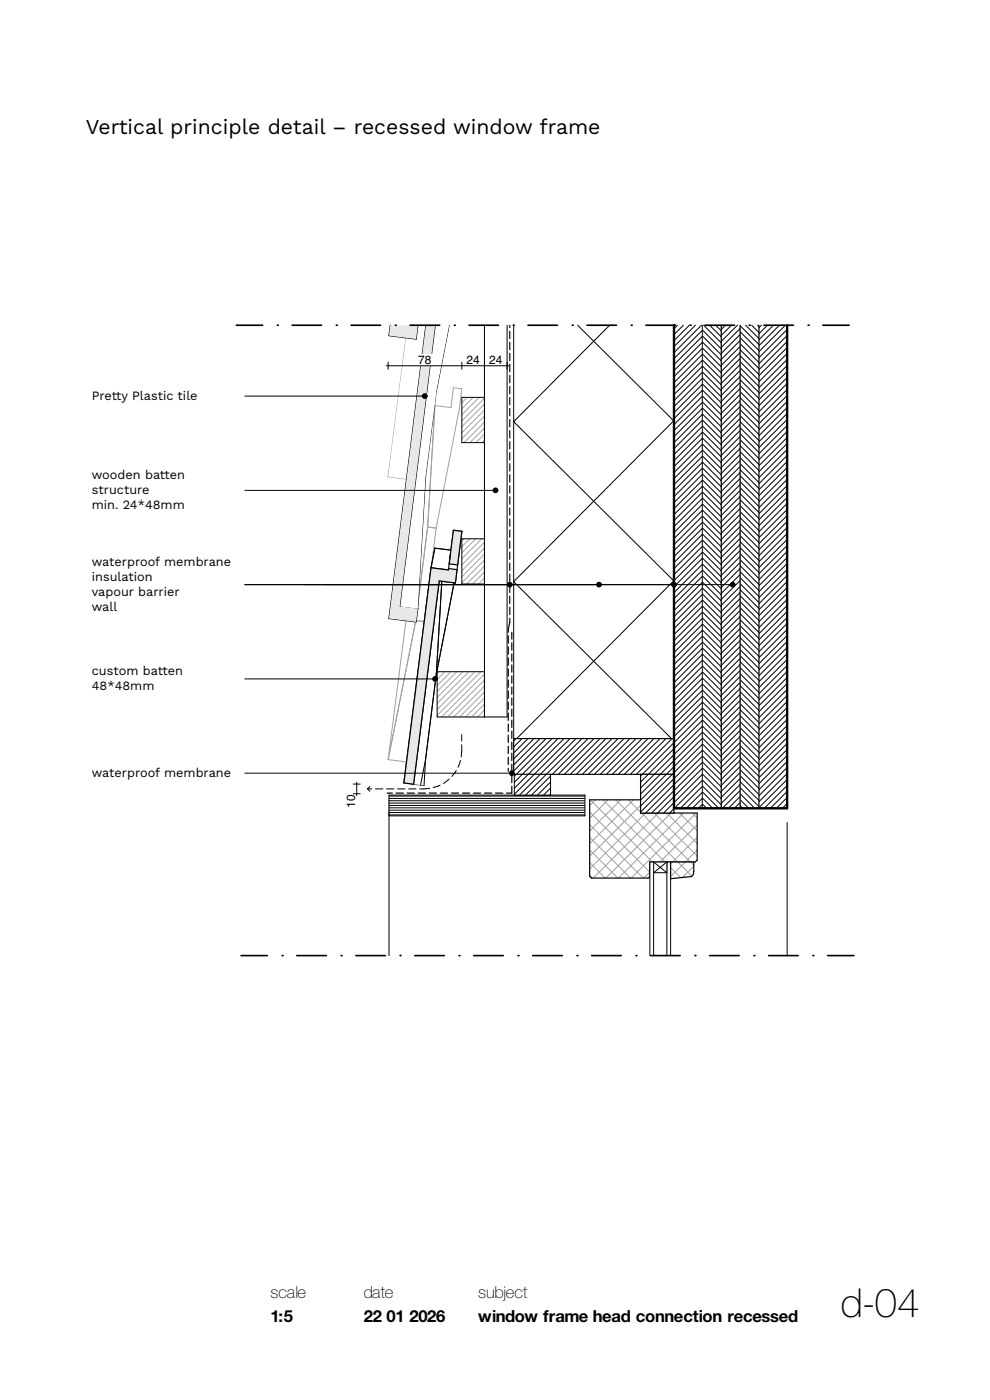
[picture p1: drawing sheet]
<svg xmlns="http://www.w3.org/2000/svg" width="210mm" height="297mm" viewBox="0 0 210 297" stroke-linecap="round" stroke-linejoin="round" font-family="sans-serif">
<g fill="none" stroke="#000" stroke-width=".21">
<path d="M109.5 156.7l-.5 .5M110.7 156.7l-1.7 1.8M112 156.7l-3 3M113.3 156.7l-4.3 4.3M114.6 156.7l-5.6 5.6M115.8 156.7l-6.8 6.8M117.1 156.7l-7.6 7.6M118.4 156.7l-7.6 7.6M119.7 156.7l-7.6 7.6M120.9 156.7l-7.6 7.6M122.2 156.7l-7.6 7.6M123.5 156.7l-7.6 7.6"/>
<path d="M124.7 156.7l-7.6 7.6M126 156.7l-7.6 7.6M127.3 156.7l-7.6 7.6M128.6 156.7l-7.6 7.6M129.8 156.7l-7.6 7.6M131.1 156.7l-7.6 7.6M132.4 156.7l-7.6 7.6M133.7 156.7l-7.6 7.6M134.9 156.7l-7.6 7.6M136.2 156.7l-7.6 7.6M137.5 156.7l-7.6 7.6M138.7 156.7l-7.6 7.6"/>
<path d="M140 156.7l-7.6 7.6M141.3 156.7l-7.6 7.6M142.6 156.7l-7.6 7.6M143 158.8l-5.5 5.5M143 157.6l-6.8 6.7M143 163.9l-.4 .4M143 162.6l-1.7 1.7M143 161.4l-2.9 2.9M143 160.1l-4.2 4.2"/>
</g>
<path d="M109 156.7h34v7.6h-34z" fill="none" stroke="#000" stroke-width=".25"/>
<path d="M125.1 169.7h10.8v2.8h12v10l-.4 .4h-9.6v3.2l-.4 .2h-12l-.4-.4z" fill-rule="evenodd" fill="#fff"/>
<g fill="none" stroke="#99a3a6" stroke-width=".21">
<path d="M125.1 172.2l12.8 12.8-1.3 1.3M125.1 174.9l11.3 11.4M125.1 177.6l8.6 8.7M125.2 169.7l13.2 13.2M126.3 169.7l-1.2 1.2M127.9 169.7l13.2 13.2M129 169.7l-3.9 3.9M130.6 169.7l13.2 13.2M131.7 169.7l-6.6 6.6M133.3 169.7l2.6 2.6M134.4 169.7l-9.3 9.3M135.9 170.9l-10.8 10.8"/>
<path d="M136.1 172.5l10.4 10.4M136.9 172.5l-11.8 11.8M138.8 172.5l9.1 9.1M139.6 172.5l-13.8 13.8M141.4 172.5l6.5 6.4M142.3 172.5l-13.8 13.8M144.1 172.5l3.8 3.7M145 172.5l-13.8 13.8M146.8 172.5l1.1 1M147.7 172.5l-13.8 13.8M147.9 177.7l-5.2 5.2M147.9 175l-7.9 7.9"/>
<path d="M125.1 180.3l6 6M125.1 183l3.3 3.3M125.1 185.7l.6 .6M147.9 180.4l-2.5 2.5"/>
</g>
<path d="M125.1 169.7h10.8v2.8h12v10l-.4 .4h-9.6v3.2l-.4 .2h-12l-.4-.4z" fill="none" stroke="#000" stroke-width=".25"/>
<path d="M141.5 182.9h.8v19.8h-.8z" fill-rule="evenodd" fill="#fff"/>
<path d="M141.5 202.7v-19.8h.8v19.8" fill="none" stroke="#000" stroke-width=".21"/>
<path d="M137.9 182.9h.8v19.8h-.8z" fill-rule="evenodd" fill="#fff"/>
<path d="M137.9 202.7v-19.8h.8v19.8" fill="none" stroke="#000" stroke-width=".21"/>
<path d="M138.7 182.9h2.8v2.2h-2.8z" fill-rule="evenodd" fill="#fff"/>
<path d="M138.7 182.9h2.8v2.2h-2.8z" fill="none" stroke="#000" stroke-width=".21"/>
<path d="M142.3 182.9h4.9l-.1 2.5-.4 .5-4.4 .5z" fill-rule="evenodd" fill="#fff"/>
<path d="M142.3 184l2.1 2.2M142.7 182.9l-.4 .4M143.8 182.9l3 3M145.4 182.9l-3.1 3.1M146.5 182.9l.7 .7M147.2 183.8l-2.4 2.4" fill="none" stroke="#99a3a6" stroke-width=".21"/>
<path d="M142.3 182.9h4.9l-.1 2.5-.4 .5-4.4 .5z" fill="none" stroke="#000" stroke-width=".25"/>
<path d="M135.9 164.3h7.1v8.2h-7.1z" fill-rule="evenodd" fill="#fff"/>
<path d="M136.2 164.3l-.3 .3M137.5 164.3l-1.6 1.6M138.8 164.3l-2.9 2.9M140.1 164.3l-4.2 4.2M141.3 164.3l-5.4 5.4M142.6 164.3l-6.7 6.7M143 171.6l-1 .9M143 170.3l-2.2 2.2M143 169l-3.5 3.5M143 167.7l-4.8 4.8M143 166.5l-6.1 6M143 165.2l-7.1 7.1" fill="none" stroke="#000" stroke-width=".21"/>
<path d="M135.9 164.3h7.1v8.2h-7.1z" fill="none" stroke="#000" stroke-width=".25"/>
<path d="M82.5 168.7h41.6v4.4h-41.6z" fill-rule="evenodd" fill="#fff"/>
<path d="M82.5 172.9h41.6M82.5 172.4h41.6M82.5 171.9h41.6M82.5 171.4h41.6M82.5 170.9h41.6M82.5 170.4h41.6M82.5 169.9h41.6M82.5 169.4h41.6M82.5 168.9h41.6M82.5 168.7h41.6v4.4h-41.6z" fill="none" stroke="#000" stroke-width=".21"/>
<path d="M98 84.3h4.8v9.6h-4.8z" fill-rule="evenodd" fill="#fff"/>
<path d="M99.1 84.3l-1.1 1.2M100.4 84.3l-2.4 2.4M101.7 84.3l-3.7 3.7M102.8 93.4l-.6 .5M102.8 92.1l-1.8 1.8M102.8 90.8l-3.1 3.1M102.8 89.6l-4.4 4.3M102.8 88.3l-4.8 4.8M102.8 87l-4.8 4.8M102.8 85.7l-4.8 4.8M102.8 84.5l-4.8 4.8" fill="none" stroke="#99a3a6" stroke-width=".21"/>
<path d="M98 84.3h4.8v9.6h-4.8z" fill="none" stroke="#000" stroke-width=".21"/>
<path d="M98 114.3h4.8v9.6h-4.8z" fill-rule="evenodd" fill="#fff"/>
<path d="M98.4 114.3l-.4 .4M99.7 114.3l-1.7 1.7M100.9 114.3l-2.9 3M102.2 114.3l-4.2 4.2M102.8 118.8l-4.8 4.8M102.8 117.6l-4.8 4.8M102.8 116.3l-4.8 4.8M102.8 115l-4.8 4.8M102.8 122.7l-1.3 1.2M102.8 121.4l-2.6 2.5M102.8 120.1l-3.8 3.8" fill="none" stroke="#99a3a6" stroke-width=".21"/>
<path d="M98 114.3h4.8v9.6h-4.8z" fill="none" stroke="#000" stroke-width=".21"/>
<path d="M92.7 142.5h10.1v9.6h-10.1z" fill-rule="evenodd" fill="#fff"/>
<g fill="none" stroke="#99a3a6" stroke-width=".21">
<path d="M93.1 142.5l-.4 .4M94.4 142.5l-1.7 1.6M95.6 142.5l-2.9 2.9M96.9 142.5l-4.2 4.2M98.2 142.5l-5.5 5.5M99.5 142.5l-6.8 6.7M100.7 142.5l-8 8M102 142.5l-9.3 9.3M102.8 151.9l-.2 .2M102.8 150.7l-1.5 1.4M102.8 149.4l-2.7 2.7M102.8 148.1l-4 4"/>
<path d="M102.8 146.8l-5.3 5.3M102.8 145.6l-6.6 6.5M102.8 144.3l-7.8 7.8M102.8 143l-9.1 9.1"/>
</g>
<path d="M92.7 142.5h10.1v9.6h-10.1z" fill="none" stroke="#000" stroke-width=".21"/>
<path d="M109.1 164.3h7.7v4.4h-7.7z" fill-rule="evenodd" fill="#fff"/>
<path d="M109.1 164.3h7.7v4.4h-7.7zM109.5 164.3l-.4 .4M110.8 164.3l-1.7 1.7M112.1 164.3l-3 2.9M113.3 164.3l-4.2 4.2M114.6 164.3l-4.4 4.4M115.9 164.3l-4.4 4.4M116.8 168.5l-.2 .2M116.8 167.2l-1.5 1.5M116.8 165.9l-2.8 2.8M116.8 164.6l-4.1 4.1" fill="none" stroke="#000" stroke-width=".21"/>
<path d="M102.8 69h4.8v83.1h-4.8z" fill-rule="evenodd" fill="#fff"/>
<path d="M102.8 69v83.1h4.8v-83.1" fill="none" stroke="#000" stroke-width=".21"/>
<path d="M161 69h6v102.5h-6z" fill-rule="evenodd" fill="#fff"/>
<g fill="none" stroke="#000" stroke-width=".21">
<path d="M161 69v102.5h6v-102.5M161.5 69l-.5 .5M162.8 69l-1.8 1.8M164.1 69l-3.1 3.1M165.3 69l-4.3 4.4M166.6 69l-5.6 5.6M167 78.8l-6 6M167 77.5l-6 6M167 76.3l-6 6M167 75l-6 6M167 73.7l-6 6M167 72.5l-6 6"/>
<path d="M167 71.2l-6 6M167 69.9l-6 6M167 99.2l-6 6M167 97.9l-6 6M167 96.6l-6 6M167 95.4l-6 6M167 94.1l-6 6M167 92.8l-6 6M167 91.5l-6 6M167 90.3l-6 6M167 89l-6 6M167 87.7l-6 6"/>
<path d="M167 86.5l-6 6M167 85.2l-6 6M167 83.9l-6 6M167 82.6l-6 6M167 81.4l-6 6M167 80.1l-6 6M167 119.5l-6 6M167 118.3l-6 6M167 117l-6 6M167 115.7l-6 6M167 114.5l-6 6M167 113.2l-6 6"/>
<path d="M167 111.9l-6 6M167 110.6l-6 6M167 109.4l-6 6M167 108.1l-6 6M167 106.8l-6 6M167 105.5l-6 6M167 104.3l-6 6M167 103l-6 6M167 101.7l-6 6M167 100.5l-6 6M167 139.9l-6 6M167 138.6l-6 6"/>
<path d="M167 137.4l-6 6M167 136.1l-6 6M167 134.8l-6 6M167 133.6l-6 6M167 132.3l-6 6M167 131l-6 6M167 129.7l-6 6M167 128.5l-6 6M167 127.2l-6 6M167 125.9l-6 6M167 124.6l-6 6M167 123.4l-6 6"/>
<path d="M167 122.1l-6 6M167 120.8l-6 6M167 159l-6 6M167 157.7l-6 6M167 156.5l-6 6M167 155.2l-6 6M167 153.9l-6 6M167 152.6l-6 6M167 151.4l-6 6M167 150.1l-6 6M167 148.8l-6 6M167 147.6l-6 6"/>
<path d="M167 146.3l-6 6M167 145l-6 6M167 143.7l-6 6M167 142.5l-6 6M167 141.2l-6 6M167 170.5l-1 1M167 169.2l-2.3 2.3M167 167.9l-3.6 3.6M167 166.6l-4.9 4.9M167 165.4l-6 6M167 164.1l-6 6M167 162.8l-6 6"/>
<path d="M167 161.6l-6 6M167 160.3l-6 6"/>
</g>
<path d="M157 69h4v102.5h-4z" fill-rule="evenodd" fill="#fff"/>
<g fill="none" stroke="#000" stroke-width=".21">
<path d="M157 79.2l4 4M157 78l4 4M157 76.7l4 4M157 75.4l4 4M157 74.2l4 4M157 72.9l4 4M157 71.6l4 4M157 70.3l4 4M157 69.1l4 4M157 69v102.5h4v-102.5M158.2 69l2.8 2.8M159.4 69l1.6 1.5"/>
<path d="M160.7 69l.3 .2M157 99.6l4 4M157 98.3l4 4M157 97.1l4 4M157 95.8l4 4M157 94.5l4 4M157 93.3l4 4M157 92l4 4M157 90.7l4 4M157 89.4l4 4M157 88.2l4 4M157 86.9l4 4"/>
<path d="M157 85.6l4 4M157 84.3l4 4M157 83.1l4 4M157 81.8l4 4M157 80.5l4 4M157 120l4 4M157 118.7l4 4M157 117.4l4 4M157 116.2l4 4M157 114.9l4 4M157 113.6l4 4M157 112.3l4 4"/>
<path d="M157 111.1l4 4M157 109.8l4 4M157 108.5l4 4M157 107.3l4 4M157 106l4 4M157 104.7l4 4M157 103.4l4 4M157 102.2l4 4M157 100.9l4 4M157 139.1l4 4M157 137.8l4 4M157 136.5l4 4"/>
<path d="M157 135.3l4 4M157 134l4 4M157 132.7l4 4M157 131.4l4 4M157 130.2l4 4M157 128.9l4 4M157 127.6l4 4M157 126.3l4 4M157 125.1l4 4M157 123.8l4 4M157 122.5l4 4M157 121.3l4 4"/>
<path d="M157 159.4l4 4M157 158.2l4 4M157 156.9l4 4M157 155.6l4 4M157 154.3l4 4M157 153.1l4 4M157 151.8l4 4M157 150.5l4 4M157 149.3l4 4M157 148l4 4M157 146.7l4 4M157 145.4l4 4"/>
<path d="M157 144.2l4 4M157 142.9l4 4M157 141.6l4 4M157 140.3l4 4M157 170.9l.6 .6M157 169.6l1.8 1.9M157 168.3l3.1 3.2M157 167.1l4 4M157 165.8l4 4M157 164.5l4 4M157 163.3l4 4M157 162l4 4"/>
<path d="M157 160.7l4 4"/>
</g>
<path d="M153 69h4v102.5h-4z" fill-rule="evenodd" fill="#fff"/>
<g fill="none" stroke="#000" stroke-width=".21">
<path d="M153 69v102.5h4v-102.5M153.9 69l-.9 .9M155.2 69l-2.2 2.2M156.4 69l-3.4 3.5M157 79.9l-4 4M157 78.6l-4 4M157 77.4l-4 4M157 76.1l-4 4M157 74.8l-4 4M157 73.5l-4 4M157 72.3l-4 4M157 71l-4 4"/>
<path d="M157 69.7l-4 4M157 99l-4 4M157 97.7l-4 4M157 96.5l-4 4M157 95.2l-4 4M157 93.9l-4 4M157 92.6l-4 4M157 91.4l-4 4M157 90.1l-4 4M157 88.8l-4 4M157 87.5l-4 4M157 86.3l-4 4"/>
<path d="M157 85l-4 4M157 83.7l-4 4M157 82.5l-4 4M157 81.2l-4 4M157 119.4l-4 4M157 118.1l-4 4M157 116.8l-4 4M157 115.5l-4 4M157 114.3l-4 4M157 113l-4 4M157 111.7l-4 4M157 110.5l-4 4"/>
<path d="M157 109.2l-4 4M157 107.9l-4 4M157 106.6l-4 4M157 105.4l-4 4M157 104.1l-4 4M157 102.8l-4 4M157 101.5l-4 4M157 100.3l-4 4M157 139.7l-4 4M157 138.5l-4 4M157 137.2l-4 4M157 135.9l-4 4"/>
<path d="M157 134.6l-4 4M157 133.4l-4 4M157 132.1l-4 4M157 130.8l-4 4M157 129.5l-4 4M157 128.3l-4 4M157 127l-4 4M157 125.7l-4 4M157 124.5l-4 4M157 123.2l-4 4M157 121.9l-4 4M157 120.6l-4 4"/>
<path d="M157 158.8l-4 4M157 157.6l-4 4M157 156.3l-4 4M157 155l-4 4M157 153.7l-4 4M157 152.5l-4 4M157 151.2l-4 4M157 149.9l-4 4M157 148.6l-4 4M157 147.4l-4 4M157 146.1l-4 4M157 144.8l-4 4"/>
<path d="M157 143.6l-4 4M157 142.3l-4 4M157 141l-4 4M157 170.3l-1.2 1.2M157 169l-2.5 2.5M157 167.7l-3.8 3.8M157 166.5l-4 4M157 165.2l-4 4M157 163.9l-4 4M157 162.6l-4 4M157 161.4l-4 4M157 160.1l-4 4"/>
</g>
<path d="M149 69h4v102.5h-4z" fill-rule="evenodd" fill="#fff"/>
<g fill="none" stroke="#000" stroke-width=".21">
<path d="M149 78.9l4 4M149 77.6l4 4M149 76.3l4 4M149 75.1l4 4M149 73.8l4 4M149 72.5l4 4M149 71.2l4 4M149 70l4 4M149 69v102.5h4v-102.5M149.3 69l3.7 3.7M150.5 69l2.5 2.4M151.8 69l1.2 1.2"/>
<path d="M149 99.3l4 4M149 98l4 4M149 96.7l4 4M149 95.4l4 4M149 94.2l4 4M149 92.9l4 4M149 91.6l4 4M149 90.3l4 4M149 89.1l4 4M149 87.8l4 4M149 86.5l4 4M149 85.3l4 4"/>
<path d="M149 84l4 4M149 82.7l4 4M149 81.4l4 4M149 80.2l4 4M149 119.6l4 4M149 118.3l4 4M149 117.1l4 4M149 115.8l4 4M149 114.5l4 4M149 113.3l4 4M149 112l4 4M149 110.7l4 4"/>
<path d="M149 109.4l4 4M149 108.2l4 4M149 106.9l4 4M149 105.6l4 4M149 104.3l4 4M149 103.1l4 4M149 101.8l4 4M149 100.5l4 4M149 140l4 4M149 138.7l4 4M149 137.4l4 4M149 136.2l4 4"/>
<path d="M149 134.9l4 4M149 133.6l4 4M149 132.3l4 4M149 131.1l4 4M149 129.8l4 4M149 128.5l4 4M149 127.3l4 4M149 126l4 4M149 124.7l4 4M149 123.4l4 4M149 122.2l4 4M149 120.9l4 4"/>
<path d="M149 159.1l4 4M149 157.8l4 4M149 156.5l4 4M149 155.3l4 4M149 154l4 4M149 152.7l4 4M149 151.4l4 4M149 150.2l4 4M149 148.9l4 4M149 147.6l4 4M149 146.3l4 4M149 145.1l4 4"/>
<path d="M149 143.8l4 4M149 142.5l4 4M149 141.3l4 4M149 170.5l.9 1M149 169.3l2.2 2.2M149 168l3.5 3.5M149 166.7l4 4M149 165.4l4 4M149 164.2l4 4M149 162.9l4 4M149 161.6l4 4M149 160.3l4 4"/>
</g>
<path d="M143 69h6v102.5h-6z" fill-rule="evenodd" fill="#fff"/>
<g fill="none" stroke="#000" stroke-width=".21">
<path d="M143 69v102.5h6v-102.5M143.7 69l-.7 .7M145 69l-2 2M146.2 69l-3.2 3.3M147.5 69l-4.5 4.5M148.8 69l-5.8 5.8M149 79l-6 6M149 77.7l-6 6M149 76.5l-6 6M149 75.2l-6 6M149 73.9l-6 6M149 72.6l-6 6"/>
<path d="M149 71.4l-6 6M149 70.1l-6 6M149 99.4l-6 6M149 98.1l-6 6M149 96.8l-6 6M149 95.5l-6 6M149 94.3l-6 6M149 93l-6 6M149 91.7l-6 6M149 90.5l-6 6M149 89.2l-6 6M149 87.9l-6 6"/>
<path d="M149 86.6l-6 6M149 85.4l-6 6M149 84.1l-6 6M149 82.8l-6 6M149 81.5l-6 6M149 80.3l-6 6M149 119.7l-6 6M149 118.5l-6 6M149 117.2l-6 6M149 115.9l-6 6M149 114.6l-6 6M149 113.4l-6 6"/>
<path d="M149 112.1l-6 6M149 110.8l-6 6M149 109.5l-6 6M149 108.3l-6 6M149 107l-6 6M149 105.7l-6 6M149 104.5l-6 6M149 103.2l-6 6M149 101.9l-6 6M149 100.6l-6 6M149 138.8l-6 6M149 137.5l-6 6"/>
<path d="M149 136.3l-6 6M149 135l-6 6M149 133.7l-6 6M149 132.5l-6 6M149 131.2l-6 6M149 129.9l-6 6M149 128.6l-6 6M149 127.4l-6 6M149 126.1l-6 6M149 124.8l-6 6M149 123.5l-6 6M149 122.3l-6 6"/>
<path d="M149 121l-6 6M149 159.2l-6 6M149 157.9l-6 6M149 156.6l-6 6M149 155.4l-6 6M149 154.1l-6 6M149 152.8l-6 6M149 151.6l-6 6M149 150.3l-6 6M149 149l-6 6M149 147.7l-6 6M149 146.5l-6 6"/>
<path d="M149 145.2l-6 6M149 143.9l-6 6M149 142.6l-6 6M149 141.4l-6 6M149 140.1l-6 6M149 170.6l-.9 .9M149 169.4l-2.1 2.1M149 168.1l-3.4 3.4M149 166.8l-4.7 4.7M149 165.6l-6 5.9M149 164.3l-6 6M149 163l-6 6"/>
<path d="M149 161.7l-6 6M149 160.5l-6 6"/>
</g>
<path d="M109 69h34v87.7h-34z" fill-rule="evenodd" fill="#fff"/>
<path d="M109 69v87.7h34v-87.7M122.5 69l20.5 20.3M129.3 69l-20.3 20.5 34 33.8M143 89.2l-34 34.2 33.4 33.3M143 123.2l-33.4 33.5" fill="none" stroke="#000" stroke-width=".21"/>
<!-- layer: 00 tegels -->
<path d="M92.3 86l3.3 .5 .6-4.2 1.8 .2-.6 4.2-4.9 25.3-2.5 19.9-1.7 30-6-.8 9.1-70.8z" fill-rule="evenodd" fill="#fff"/>
<g fill="none" stroke="#99a3a6" stroke-width=".21">
<path d="M86.5 69l-4.2 32.1M88.2 71.6l1.8 .3-1.7 30-6-.8M88.2 71.6l-5.9 29.5M88.5 69l-.3 2.6M92.3 86l3.3 .5 .6-4.2 1.8 .2-.6 4.2-4.9 25.3M92.3 86l-1.6 25.8M92.3 86l-.9 4.3-9.1 70.8M90.7 111.8l1.8 .2M90.7 111.8l-2.5 19.8M92.5 112l-2.5 19.9M88.2 131.6l1.8 .3M88.2 131.6l-5.9 29.5"/>
<path d="M90 131.9l-1.7 30-6-.8"/>
</g>
<path d="M86.5 69h3.9l-.4 2.9-1.7 30-6-.8z" fill-rule="evenodd" fill="#fff"/>
<path d="M88.5 69l-.3 2.6M90.4 69l-.4 2.9" fill="none" stroke="#99a3a6" stroke-width=".21"/>
<path d="M143 69v97.9" fill="none" stroke="#000" stroke-width=".35"/>
<!-- layer: 22 NC Binnenwanden -->
<path d="M82.5 172.3v30.4M85.7 166.1l4.2 .5M167 174.5v28.2M138.7 182.9l2.8 2.2M141.5 182.9l-2.8 2.2" fill="none" stroke="#000" stroke-width=".21"/>
<g fill="none" stroke="#000" stroke-width=".25">
<path d="M108.6 134.1v1.5M108.6 136.4v1.5M108.6 138.7v1.6M108.6 141v1.6M108.6 143.4v1.5M108.6 145.7v1.6M108.6 148.1v1.5M108.6 150.4v1.6M108.6 152.8v1.5M108.6 155.1v1.6M108.6 157.4v1.6M108.6 159.8v1.5"/>
<path d="M82.1 168.3h1.1M84 168.3h1.6M86.4 168.3h1.5M88.7 168.3h1.6M91 168.3h1.6M93.4 168.3h1.6M95.7 168.3h1.6M98.1 168.3h1.5M100.4 168.3h1.6M102.8 168.3h1.5M105.1 168.3h1.6M108.6 166.8v1.5h-1.2"/>
<path d="M108.6 162.1v1.6M108.6 164.5v1.5"/>
</g>
<g fill="none" stroke="#000" stroke-width=".21">
<path d="M97.9 155.9v1.3M97.9 158l-.1 2.6M78 167.4h.9M78 167.4l.5 .5M78.5 166.9l-.5 .5M79.7 167.4h1.5M82 167.4h1.6M84.3 167.4h1.6M86.7 167.4h1.5M91.1 167.2l-2.1 .2M93.4 166.6l-1.5 .5M95.3 165.3l-1.2 .9"/>
<path d="M96.8 163.5l-1 1.2M97.7 161.3l-.6 1.5"/>
</g>
<g fill="none" stroke="#000" stroke-width=".25">
<path d="M108.1 69v.5M108.1 70.3v1.5M108.1 72.6v1.6M108.1 75v1.5M108.1 77.3v1.6M108.1 79.6v1.6M108.1 82v1.5M108.1 84.3v1.6M108.1 86.7v1.5M108.1 89v1.6M108.1 91.3v1.6M108.1 93.7v1.5"/>
<path d="M108.1 96v1.6M108.1 98.4v1.5M108.1 100.7v1.6M108.1 103.1v1.5M108.1 105.4v1.6M108.1 107.7v1.6M108.1 110.1v1.5M108.1 112.4v1.6M108.1 114.8v1.5M108.1 117.1v1.6M108.1 119.4v1.6M107.8 134.9v1.5"/>
<path d="M107.8 137.2v1.6M107.8 139.6v1.5M108.1 131.1l-.3 3M108.1 121.8v1.5M108.1 124.1v1.6M108.1 126.5v1.5M108.1 128.8v1.6M107.8 141.9v1.6M107.8 144.3v1.5M107.8 146.6v1.6M107.8 148.9v1.6M107.8 151.3v1.5"/>
<path d="M107.8 153.6v1.6M107.8 156v1.5M107.8 158.3v1.6M107.8 160.6v1.6M107.8 163v.6"/>
</g>
<!-- layer: 22 NC Binnenwanden -->
<path d="M143 69v102.5h24v-102.5" fill="none" stroke="#000" stroke-width=".5"/>
<path d="M74.9 168.4h1.5M74.9 166.3h1.5M75.7 165.9v2.9" fill="none" stroke="#000" stroke-width=".21"/>
<!-- layer: 00 tegels -->
<g fill="#fff">
<path d="M93.2 123.2l3.1 .4-3.6 18.9-2.4 18.6-.4 5.5-2.2-.2z" fill-rule="evenodd"/>
<path d="M92.2 116.3l3.4 .4-.5 4.2-3.7-.4z" fill-rule="evenodd"/>
</g>
<path d="M82.8 69l-.3 2.2 5.8 .7 .3-2.8-1-.1M90.4 69l-7.9 62.2 5.8 .7 .3-2.8-3.7-.4M95.6 117.1l-.5 3.8-3.7-.4-5.7 45.6M95.7 116.3l.5-3.8 1.8 .2-.5 3.8M97.4 117.3l-.8 6.4-3.4-.5-5.5 43.2" fill="none" stroke="#000" stroke-width=".25"/>
<g fill="none" stroke="#000" stroke-width=".21">
<path d="M87.6 69l1 .1M93.4 69l-.9 14.1M95.3 69l-2.8 14.1M92.5 83.1l-2.2 18M90.3 101.1l-1.7 28-3.7-.4zM95.6 116.7l-3.4-.4-.8 4.2M95.7 116.3l-.1 .8M97.5 116.5l-.1 .8M93.7 123.3l-1.1 19.8M96.3 123.6l-3.8 19.5M92.5 143.1l-2.2 18M90.3 161.1l-1.1 5.4"/>
<path d="M90.3 161.1l-.4 5.5"/>
</g>
<path d="M90.4 69h2l-7.5 59.7 3.7 .4-.3 2.8-5.8-.7z" fill-rule="evenodd" fill="#e6e8e9"/>
<path d="M87.6 69h1v.1z" fill="#fff"/>
<path d="M82.8 69l5.8 .1-.3 2.8-5.8-.7z" fill-rule="evenodd" fill="#e6e8e9"/>
<path d="M88.6 69v.1" fill="none" stroke="#000" stroke-width=".21"/>
<path d="M92.4 69l-7.5 59.7" fill="none" stroke="#000" stroke-width=".25"/>
<path d="M92.4 69h2.9l-2.6 13.5-2.4 18.6-1.7 28-3.7-.4z" fill-rule="evenodd" fill="#fff"/>
<path d="M91.4 120.5l3.7 .4 .1-.3 1.7 .2-.3 2.9-3.4-.5-5.5 43.2-2-.3z" fill-rule="evenodd" fill="#e6e8e9"/>
<path d="M91.4 120.5l3.7 .4 .1-.3 1.7 .2-.3 2.9-3.4-.5-5.5 43.2-2-.3z" fill="none" stroke="#000" stroke-width=".25"/>
<path d="M96.2 112.5l1.8 .2-.9 7.2-1.8-.3z" fill-rule="evenodd" fill="#e6e8e9"/>
<path d="M96.2 112.5l1.8 .2-.9 7.2-1.8-.3z" fill="none" stroke="#000" stroke-width=".25"/>
<!-- layer: 22 NC Binnenwanden -->
<g fill="none" stroke="#000" stroke-width=".21">
<path d="M51.9 84h37.7M51.9 104h52.7M51.9 124h103M51.9 144h39.9M51.9 164h56.2"/>
<circle cx="90.1" cy="84" r=".5"/>
<circle cx="105.1" cy="104" r=".5"/>
<circle cx="108.1" cy="124" r=".5"/>
<circle cx="127.1" cy="124" r=".5"/>
<circle cx="143" cy="124" r=".5"/>
<circle cx="155.4" cy="124" r=".5"/>
<circle cx="92.3" cy="144" r=".5"/>
<circle cx="108.6" cy="164" r=".5"/>
</g>
<g fill="#000">
<circle cx="90.1" cy="84" r=".5"/>
<circle cx="105.1" cy="104" r=".5"/>
<circle cx="108.1" cy="124" r=".5"/>
<circle cx="127.1" cy="124" r=".5"/>
<circle cx="143" cy="124" r=".5"/>
<circle cx="155.4" cy="124" r=".5"/>
<circle cx="92.3" cy="144" r=".5"/>
<circle cx="108.6" cy="164" r=".5"/>
</g>
<!-- layer: 00 tegels -->
<path d="M95.5 117.8l-.1 1M95.6 116.7l-3.4-.4-.8 4.2M93.7 123.3l-1.2 19.8M96.3 123.6l-3.8 19.5M92.5 143.1l-2.2 18" fill="none" stroke="#000" stroke-width=".21"/>
<g fill="#fff">
<path d="M98.6 75.1h3.6v2.5h-3.6z" fill-rule="evenodd"/>
<path d="M88.4 75.1h3.5v2.5h-3.5z" fill-rule="evenodd"/>
<path d="M103.4 75.1h3.6v2.5h-3.6z" fill-rule="evenodd"/>
</g>
<path d="M81.9 77.6h26.1M82.3 76.8v1.5M98 76.8v1.5M102.8 76.8v1.5M107.6 76.8v1.5" fill="none" stroke="#000" stroke-width=".21"/>
<g fill="none" stroke="#000" stroke-width=".35">
<path d="M50.1 69h5.6M62 69h6.2M74.5 69h6.2M87 69h6.2M99.5 69h6.2M112 69h6.3M124.5 69h6.3M137 69h6.3M149.5 69h6.3M162 69h6.3M174.5 69h5.6M51.1 202.7h5.6"/>
<path d="M63 202.7h6.2M75.5 202.7h6.2M88 202.7h6.2M100.5 202.7h6.3M113 202.7h6.3M125.5 202.7h6.3M138 202.7h6.3M150.5 202.7h6.3M163 202.7h6.3M175.6 202.7h5.5"/>
</g>
<g fill="#000">
<circle cx="58.8" cy="69" r=".18"/>
<circle cx="71.3" cy="69" r=".18"/>
<circle cx="83.9" cy="69" r=".18"/>
<circle cx="96.4" cy="69" r=".18"/>
<circle cx="108.9" cy="69" r=".18"/>
<circle cx="121.4" cy="69" r=".18"/>
<circle cx="133.9" cy="69" r=".18"/>
<circle cx="146.4" cy="69" r=".18"/>
<circle cx="158.9" cy="69" r=".18"/>
<circle cx="171.4" cy="69" r=".18"/>
<circle cx="59.8" cy="202.7" r=".18"/>
<circle cx="72.3" cy="202.7" r=".18"/>
<circle cx="84.9" cy="202.7" r=".18"/>
<circle cx="97.4" cy="202.7" r=".18"/>
<circle cx="109.9" cy="202.7" r=".18"/>
<circle cx="122.4" cy="202.7" r=".18"/>
<circle cx="134.9" cy="202.7" r=".18"/>
<circle cx="147.4" cy="202.7" r=".18"/>
<circle cx="159.9" cy="202.7" r=".18"/>
<circle cx="172.4" cy="202.7" r=".18"/>
</g>
<text font-size="8.5" x="178.4" y="279.4">d-04</text>
<text font-size="4.5" x="18.2" y="28.4">Vertical principle detail – recessed window frame</text>
<g font-size="3.5">
<text x="57.4" y="275.4">scale</text>
<text x="77.2" y="275.4">date</text>
<text x="101.4" y="275.4">subject</text>
<text x="57.4" y="280.4">1:5</text>
<text x="77.2" y="280.4">22</text>
<text x="82" y="280.4">01</text>
<text x="86.8" y="280.4">2026</text>
<text x="101.4" y="280.4">window frame head connection recessed</text>
</g>
<g font-size="2.7">
<text x="19.5" y="84.9">Pretty Plastic tile</text>
<text x="19.5" y="101.7">wooden batten</text>
<text x="19.5" y="104.9">structure</text>
<text x="19.5" y="108.1">min. 24*48mm</text>
<text x="19.5" y="120.1">waterproof membrane</text>
<text x="19.5" y="123.3">insulation</text>
<text x="19.5" y="126.5">vapour barrier</text>
<text x="19.5" y="129.7">wall</text>
<text x="19.5" y="143.3">custom batten</text>
<text x="19.5" y="146.5">48*48mm</text>
<text x="19.5" y="164.9">waterproof membrane</text>
</g>
<g font-size="2.5">
<text x="88.7" y="77.2">78</text>
<text x="99" y="77.2">24</text>
<text x="103.8" y="77.2">24</text>
<text x="75.3" y="171.4" transform="rotate(-90 75.3 171.4)">10</text>
</g>
</svg>
